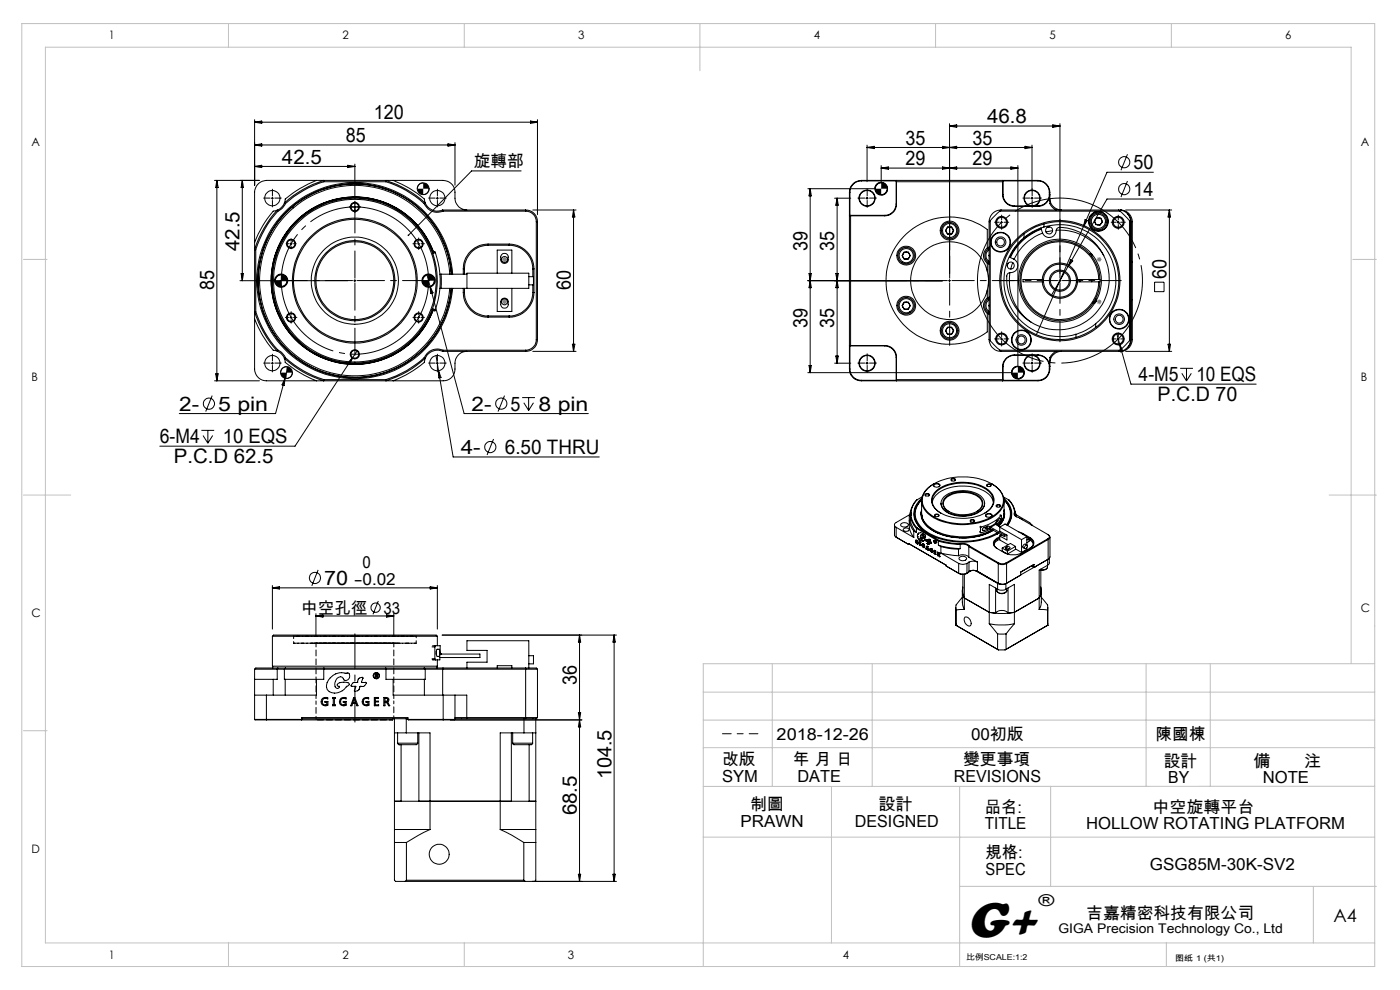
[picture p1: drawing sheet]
<svg xmlns="http://www.w3.org/2000/svg" width="297mm" height="210mm" viewBox="0 0 297 210" stroke-linecap="round" stroke-linejoin="round" font-family="sans-serif">
<g fill="none" stroke="#000" stroke-width=".21">
<path d="M46 38.3l.3 1.5h-.5zM46 38.3v42.5M51.4 38.3v21.2M51.4 38.3l.2 1.5h-.4zM54 25.4v13.9M54 35.3h21.3M54 35.3l1.5-.2v.5zM54 25.9l1.5-.2v.5zM54 30.8l1.5-.3v.5zM54 25.9h60M54 30.8h42.5M55 38.3h-9.5"/>
<path d="M67.1 38.3a21.2 21.2 0 0 0-6.6 4l-.2 .8M68.7 38.6v-.3a22.2 22.2 0 0 0-8.4 4.8M68.7 38.6a21.5 21.5 0 0 0-8.2 4.6M68.7 38.6h13.1M73.8 35.1l1.5 .2-1.5 .3zM75.3 34.8v7.3M81.8 38.6l.1-.3a22.4 22.4 0 0 1 8.3 4.8M81.8 38.6a21.1 21.1 0 0 1 8.2 4.6M83.4 38.3a20.2 20.2 0 0 1 6.6 4l.2 .8M89.8 38.8a1.26 1.26 0 0 0-1.3 1.2M95 30.5l1.5 .3-1.5 .2zM96.5 30.3v9"/>
<path d="M110.6 36.3h-10.6l-13.4 13.6M112.5 25.7l1.5 .2-1.5 .3zM114 25.4v20.1M182.7 38.4a2.39 2.39 0 0 0-2.4 2.4M182.7 38.3a2.51 2.51 0 0 0-2.5 2.5M182.7 38.3h37.5M182.7 38.3v.1M182.7 38.4h7.4M183.9 30.8v7.8M183.9 31.3h35M183.9 31.3l1.6-.3v.5zM186.9 35.1v3.5"/>
<path d="M186.9 35.7l1.6-.3v.5zM186.9 38.7a1.33 1.33 0 0 0-1.3 1.3M190.1 38.4v4.9M190.1 38.4l.1-.1v5M190.2 38.6h22.5M200 31l1.4 .3-1.4 .2zM200 35.4l1.4 .3-1.4 .2zM201.4 35.7l1.6-.3v.5zM201.4 26.2v31.8M201.4 26.7l1.6-.2v.5zM201.4 31.3l1.6-.3v.5zM201.4 26.7h23.5"/>
<path d="M212.8 38.4h7.4M212.8 38.4v2.9M212.8 38.4l-.1-.1v3M214.5 35.4l1.4 .3-1.4 .2zM215.9 35.1v42.4M215.9 35.7h-29M217.5 31l1.4 .3-1.4 .2zM218.9 30.8v9.7M220.2 38.4a2.39 2.39 0 0 1 2.4 2.4M220.2 38.3a2.57 2.57 0 0 1 2.5 2.5M220.2 38.3v.1M223.3 26.5l1.6 .2-1.6 .3z"/>
<path d="M224.9 26.2v31.8M239.2 38.4l-1.4 3.4M239.2 32.7l-1.4 3.4M244.7 36.5h-9.9l-5 11.6M50.9 59.5h22.9M51.2 58h.4l-.2 1.5zM54.3 53v13.1M57.5 42h.5M57.8 41.8v.5M58.8 44.6a22.2 22.2 0 0 0-4.8 8.3l.3 .1M58.8 44.6l-.7 .2a20.2 20.2 0 0 0-4.1 6.6M58.8 44.6l.1 .2"/>
<path d="M58.9 44.8a22.3 22.3 0 0 0-4.6 8.2M59.7 58.3a1.33 1.33 0 0 0-1.3 1.2M60.3 43.1a2.67 2.67 0 0 1-1.5 1.5M60.3 43.1l.2 .1M60.5 43.2a2.92 2.92 0 0 1-1.6 1.6M60.9 59.5a1.21 1.21 0 0 1-1.2 1.3M61.5 51.7h.5M61.7 51.5v.5M75 59.5h.5M75 43.9h.5M75.3 43.7v.5M75.3 59.3v.5"/>
<path d="M88.5 51.7h.5M88.8 51.5v.5M90 43.2a3 3 0 0 0 4 1.6M90.2 43.1a2.81 2.81 0 0 0 3.7 1.4M90.2 43.1l-.2 .1M90.6 58.3l.6 2.4M90.9 58.3a1.33 1.33 0 0 0-1.3 1.2M91 40v.2a1.22 1.22 0 0 1-1.2 1.1M91.9 53.5a17.6 17.6 0 0 0-27.1-8.1 17.6 17.6 0 0 0-.2 28.2 17.6 17.6 0 0 0 27.2-7.9M92 53.5a17.8 17.8 0 0 0-27.3-8.3 17.8 17.8 0 0 0-.1 28.5 17.8 17.8 0 0 0 27.3-7.9 17.7 17.7 0 0 1-27.3 7.9 17.7 17.7 0 0 1 .1-28.4 17.7 17.7 0 0 1 27.3 8.2M92.1 59.5a1.21 1.21 0 0 1-1.2 1.3M92.4 53.6l-.1-.2-.6 .2"/>
<path d="M92.4 53.6a18.4 18.4 0 0 1 0 12.1M92.4 53.6l-.6 .2M92.5 42h.5M92.8 41.8v.5M93.3 58.2h.3M93.6 58.2v3M93.6 58.2h5.5M93.9 44.5h17.6M93.9 44.5l.1 .3M94 44.8h17.5M95.4 58.2a20.2 20.2 0 0 0-30.5-16.1 20.2 20.2 0 0 0-.4 34.5 20.2 20.2 0 0 0 30.9-15.4M95.6 56.8h.1"/>
<path d="M95.7 57.4v.1M95.7 58.2a20.5 20.5 0 0 0-30.7-16.4 20.5 20.5 0 0 0-1 34.8 20.5 20.5 0 0 0 31.6-14.6l.1-.8a20.5 20.5 0 0 1-28.9 17 20.5 20.5 0 0 1-6.4-32.9 20.5 20.5 0 0 1 33.2 4.9 20.5 20.5 0 0 1 2.2 8M96 58.2a20.8 20.8 0 0 0-31.3-16.5 20.8 20.8 0 0 0-.7 35.4 20.8 20.8 0 0 0 32-15.3v-.6M98.3 57v1.2M98.3 57h.2M98.5 57v1.2M99 44.5a2.51 2.51 0 0 1-2.5-2.5 3.1 3.1 0 0 0-1.2-3.4l-1.3-.3h-37.5a2.57 2.57 0 0 0-2.5 2.5v37.5a2.51 2.51 0 0 0 2.5 2.5h37.5a2.45 2.45 0 0 0 2.5-2.5 3.1 3.1 0 0 1 1.3-3.4l1.2-.4M103.5 51.8a5.2 5.2 0 0 0-5.2 5.2M103.5 52a5 5 0 0 0-5 5M103.5 51.8h4.5M103.5 51.8v.2M103.5 52h4.5"/>
<path d="M105.5 58v-5h3.1v5M106.5 53.9a.78 .78 0 0 1 .9-.1 .78 .78 0 0 1 .4 .7 .99 .99 0 0 1-.4 1.3l-.3 .1a1.1 1.1 0 0 1-.9-.8 1.1 1.1 0 0 1 .3-1.2zM108 51.8a5.3 5.3 0 0 1 5.3 5.2M108 52a5.1 5.1 0 0 1 5 5M108 51.8v.2M111.5 44.8a2.27 2.27 0 0 1 2.3 2.2M111.5 44.5a2.45 2.45 0 0 1 2.5 2.5M111.5 44.5v.3M112.2 58.7h1v1.7h-1M113 44.5h9.2M113 57h.3M113 57v1.7"/>
<path d="M113.3 57v5M113.8 47v25M113.8 47h.2M114 47v25M121.7 44.5v30M121.7 44.5l.3 1.5h-.6zM171.4 59.5h28.6M171.4 40h14.1M171.6 58h.5l-.2 1.5zM171.9 40v39M171.9 59.5l.2 1.5h-.5zM171.9 40l.2 1.5h-.5z"/>
<path d="M177.1 42h3.4M177.3 58h.5l-.2 1.5zM177.6 59.5l.2 1.5h-.5zM177.6 42v35M177.6 42l.2 1.5h-.5zM180.2 40.8h.1M180.2 40.8v37.5M180.3 40.8v4.9M180.3 45.7h7.4M180.3 45.7l-.1 .1h7.5M180.4 45.8v27.5M183.7 42h.5"/>
<path d="M183.9 41.8v.5M187.7 45.7v.1M188.3 40a1.39 1.39 0 0 1-1.4 1.4M190.1 43.3a2.39 2.39 0 0 1-2.4 2.4M190.1 43.3h.1M190.2 43.3a2.45 2.45 0 0 1-2.5 2.5M191.8 53.5h.9l.4 .7-.4 .8h-.9l-.4-.8zM201 48.1h.9l.4 .8-.4 .8h-.9l-.4-.8zM201.2 59.5h.5M201.4 59.3v.5M209.4 52.6a1.99 1.99 0 0 0 0 3.2M209.4 57.5a8.3 8.3 0 0 0-12.7-4.7 8.3 8.3 0 0 0 0 13.5 8.3 8.3 0 0 0 12.7-4.7"/>
<path d="M209.4 52.6v-3.9a13.5 13.5 0 0 0-18 1.8 13.5 13.5 0 0 0 0 18.1 13.5 13.5 0 0 0 18 1.8v-3.9M209.4 55.8l.4 .2M209.4 57.5a8.3 8.3 0 0 1 0 4.1M209.4 55.8v1.7M209.8 52.7a1.76 1.76 0 0 0 0 3.1M209.8 52.4l-.4 .2M209.8 52.9a1.54 1.54 0 0 0 0 2.6M209.8 54.1v.2M210.1 46.8v25.5M210.1 46.8l-.3 .3v24.9l.3 .3M212.1 44.8l-2 2M212.1 44.8h25.5"/>
<path d="M212.2 47.2h.5M212.3 44.5a2.5 2.5 0 0 0-2.5 2.5M212.4 44.5h24.9M212.4 44.5l-.3 .3M212.5 46.9v.5M212.7 41.3a2.51 2.51 0 0 0 2.5 2.5M212.7 41.3h.1M212.8 41.3a2.44 2.44 0 0 0 2.4 2.4M213.9 55.9l-.2 .5M214.2 57.8a10.7 10.7 0 0 0 4.6 10.6M214.8 55.7l-.4 1.4M215.2 43.7h3.2"/>
<path d="M215.2 43.8h5M215.2 43.7v.1M217.2 50.4a11.9 11.9 0 0 0-2.8 14.7 11.9 11.9 0 0 0 13.8 5.8M217.2 49.6v.8M218.4 43.7h1.1M218.4 43.7a1.73 1.73 0 0 1-.9-2.7 1.73 1.73 0 0 1 2.9 0 1.73 1.73 0 0 1-.9 2.7M218.7 42h.5M218.9 41.8v.5M219.5 43.7h.7M220.2 43.7v.1M220.8 48.4a2.04 2.04 0 0 0 1.5 2 1.63 1.63 0 0 0 1.8-1.8l.3-.3a10.7 10.7 0 0 1 10.8 12.3 10.8 10.8 0 0 1-11.9 9.3 10.8 10.8 0 0 1-9.7-11.6l.4-.4a1.82 1.82 0 0 0 1.9-1.7l-.1-.6a2.49 2.49 0 0 0-1.7-1.1M220.8 48.5a11.5 11.5 0 0 0-6.6 6.1"/>
<path d="M220.9 48.6a11.5 11.5 0 0 0-6.6 6M221.1 59.8a3.7 3.7 0 0 0 3.8 3.5 3.7 3.7 0 0 0 3.7-3.5M221.1 59.3a3.7 3.7 0 0 1 3.8-3.5 3.7 3.7 0 0 1 3.7 3.5M221.2 49.5a10.7 10.7 0 0 0-6.1 5.5M221.4 59.3a3.5 3.5 0 0 1 3.5-3.3 3.5 3.5 0 0 1 3.5 3.3M221.4 59.8a3.5 3.5 0 0 0 3.5 3.2 3.5 3.5 0 0 0 3.5-3.2M221.4 59.3h-4.4v.5h4.4M221.4 59.3v.5M221.5 48.1l-2.6 1.1-1.7 1.2M221.5 48.1a11.9 11.9 0 0 1 13.8 5.8 11.9 11.9 0 0 1-2.9 14.7M221.5 47.5v.6M222.6 41.3a2.44 2.44 0 0 1-2.4 2.4"/>
<path d="M222.6 41.3a2.33 2.33 0 0 1-2.4 2.5M222.6 40.8h.1M222.6 40.8v.5M222.7 48.1l-.6 .2M222.7 42a2.5 2.5 0 0 0 2.5 2.5M222.7 40.8v2.4l.4 .6 .9 .7M223.3 48.9l-1.4 .3M224.1 48.9a10.6 10.6 0 0 1 10.1 5.3M224.6 59.5h.5M224.9 59.3v.5M226.6 56.5l-3.5 6.1M227.1 55.1l.5 .2-1 1.2z"/>
<path d="M228.4 59.3v.5M228.4 59.8h4.9M228.4 59.3h4.9M229.1 59.3v.5M229.8 48.1l-9.9 22.9M230.2 46.6l.4 .2-.8 1.3zM231.1 53.8l.5 .1M231.2 53.9h.4M231.6 53.9a8.8 8.8 0 0 0-13.1-.5 8.8 8.8 0 0 0 .9 13 8.8 8.8 0 0 0 12.9-2.1M231.6 53.9a8.7 8.7 0 0 1 .9 10M231.6 53.9v.5M231.6 59.3v.5"/>
<path d="M232.7 46.2l.8 .1 .4 .8-.5 .7-.9-.1-.3-.9zM233.1 59.3a8.2 8.2 0 0 0-11.8-7.2 8.2 8.2 0 0 0-1.8 13.6 8.2 8.2 0 0 0 13.2-3.8l.4-2.1M233.3 59.3a8.5 8.5 0 0 0-12.2-7.3 8.5 8.5 0 0 0-1.7 14.1 8.5 8.5 0 0 0 13.6-4.2l.3-2.1M233.3 59.3v.5M237 47.2h.5M237.2 46.9v.5M237.3 44.5l.3 .3M237.3 44.5a2.5 2.5 0 0 1 2.6 2.5M237.6 44.8l2 2M237.7 44.5a2.5 2.5 0 0 1 2.5 2.5M237.7 44.5h.1M238.8 44.5h9.8"/>
<path d="M239.2 45.4l.6 .9 .2 .7M239.6 46.8v25.5M239.6 46.8l.3 .3v24.9l-.3 .3M239.9 55.3h.1M240 47h.2M240 47v8.3M240 55.5v8M240 55.3l.2 .2h-.3M240.2 47v25M244.7 42.2h-9.9l-8.2 14.3M244.9 59.9h2v2h-2zM248.1 44.5l.2 1.5h-.5z"/>
<path d="M248.1 44.5v30M45.8 79.3h.5l-.3 1.5zM54 67.7a20.2 20.2 0 0 0 4.1 6.6l.7 .2M54.3 66.1a21.8 21.8 0 0 0 4.6 8.2M54.3 66.1h-.3a22.4 22.4 0 0 0 4.8 8.4M57.5 77h.5M57.8 76.8v.5M58.8 74.5a2.88 2.88 0 0 1 1.5 1.5M58.9 74.3a3.1 3.1 0 0 1 1.6 1.6M58.9 74.3l-.1 .2M60.3 76a21.5 21.5 0 0 0 8.4 4.8v-.3M60.3 76l.2 .8a19.8 19.8 0 0 0 6.6 4"/>
<path d="M60.5 75.9a21.5 21.5 0 0 0 8.2 4.6M60.5 75.9l-.2 .1M60.8 77.8a1.33 1.33 0 0 0-1.3 1.2M61.1 77.8l-.6 2.4M61.5 67.3h.5M61.7 67.1v.5M62 79v.2a1.22 1.22 0 0 1-1.2 1.1M74.8 75.8l-12.2 18.8h-28.7M74.8 75.8l-.6 1.4-.4-.2zM75.7 74.5l-.9 1.3M88.5 67.3h.5M88.8 67.1v.5"/>
<path d="M90 75.9a21.1 21.1 0 0 1-8.2 4.6M90 75.9l.2 .1M90.2 76a21.7 21.7 0 0 1-8.3 4.8l-.1-.3M90.2 76l-.2 .8a19.8 19.8 0 0 1-6.6 4M91.2 60.7l7.3 27h26.3M91.2 60.7l.7 1.4-.5 .2zM91.7 65.7l.6 .3 .1-.3M91.8 65.4l.6 .3M92.5 75.4l.5 3.2M92.5 77h.5M92.8 76.8v.5M93 78.6l3.1 18.3h31"/>
<path d="M93 78.6l.6 1.5h-.5zM93.3 61.2h.3M93.6 61.2h18.6v-3.2h-13.1v3.2M93.9 74.5a2.81 2.81 0 0 0-3.7 1.5M93.9 74.5h17.6M94 74.3a3 3 0 0 0-4 1.6M94 74.3h17.5M94 74.3l-.1 .2M95.6 62.3h.1M95.7 61.6h.1M98.3 62a5.2 5.2 0 0 0 5.2 5.3M98.3 61.2v.8"/>
<path d="M98.3 62h.2M98.5 62a4.9 4.9 0 0 0 5 5M98.5 61.2v.8M103.5 67.3h4.5M103.5 67v.3M103.5 67h4.5M105.5 61.2v4.9h3.1v-4.9M106.5 63.4a.8 .8 0 0 1 .8-.1 .8 .8 0 0 1 .5 .7 1.06 1.06 0 0 1-.4 1.3l-.3 .1a1.1 1.1 0 0 1-.9-.8 1.1 1.1 0 0 1 .3-1.2zM108 67v.3M111.5 74.3v.2M113 74.5h9.2M113 62a5 5 0 0 1-5 5"/>
<path d="M113 60.4v1.6M113 62h.3M113.3 62a5.2 5.2 0 0 1-5.3 5.3M113.8 72a2.27 2.27 0 0 1-2.3 2.3M113.8 72h.2M114 72a2.45 2.45 0 0 1-2.5 2.5M121.4 73h.6l-.3 1.5zM171.4 79h43.1M171.6 77.5h.5l-.2 1.5zM177.1 77h3.4M177.3 75.5h.5l-.2 1.5zM180.2 78.3a2.51 2.51 0 0 0 2.5 2.5"/>
<path d="M180.2 78.3h.1M180.3 78.3a2.39 2.39 0 0 0 2.4 2.4M180.3 73.4v4.9M180.3 73.4h7.4M183.7 77h.5M183.9 76.8v.5M187.7 73.4a2.45 2.45 0 0 1 2.4 2.4M187.7 73.3a2.44 2.44 0 0 1 2.5 2.5M187.7 73.3v.1M187.7 73.3h-7.5l.1 .1M190.1 75.8v4.9M190.1 75.8h.1"/>
<path d="M190.2 75.8v5l-.1-.1M191.8 64.1h.9l.4 .7-.4 .8h-.9l-.4-.8zM201 69.4h.9l.4 .8-.4 .7h-.9l-.4-.7zM209.4 63.2a1.99 1.99 0 0 0 0 3.3M209.4 66.5l.4 .2M209.4 61.6v1.6M209.8 72a2.51 2.51 0 0 0 2.5 2.5M209.8 63.3a1.77 1.77 0 0 0 0 3.1M209.8 63l-.4 .2M209.8 63.6a1.54 1.54 0 0 0 0 2.5M209.8 64.7v.3M210.1 72.3l2 2"/>
<path d="M212.1 74.3h25.5M212.1 74.3l.3 .2M212.2 71.9h.5M212.4 74.5h24.9M212.5 71.6v.6M212.7 77.8v3l.1-.1M212.7 77.8h.1M212.8 77.8v2.9M215.2 75.3a2.57 2.57 0 0 0-2.5 2.5M215.2 75.4a2.39 2.39 0 0 0-2.4 2.4M215.2 75.3v.1M215.2 75.4h3.2"/>
<path d="M215.2 75.3h5M215.9 77.7a1.39 1.39 0 0 0-1.3 1.3M217.3 79a1.39 1.39 0 0 1-1.4 1.4M218.4 75.4h1.1M218.4 75.4a1.73 1.73 0 0 0-.9 2.6 1.73 1.73 0 0 0 2.9 0 1.73 1.73 0 0 0-.9-2.6M218.7 77h.5M218.9 76.8v.5M219.5 75.4h.7M220.2 75.4a2.39 2.39 0 0 1 2.4 2.4M220.2 75.3a2.37 2.37 0 0 1 2.4 2.5M220.2 75.3v.1M222.6 78.3a2.39 2.39 0 0 1-2.4 2.4"/>
<path d="M222.6 78.3h.1M222.6 77.8v.5M222.7 78.3a2.51 2.51 0 0 1-2.5 2.5M224 74.5l-.6 .5-.7 .9v2.4M225.2 74.5a2.51 2.51 0 0 0-2.5 2.5M228.2 70.9v.7M232.1 64h.4M232.4 68.6l-2 1.5-2.2 .8M232.4 68.6v.9M232.5 64l-.2 .3h-.4M232.5 63.3v.7M236.9 70.7l.7 2.4"/>
<path d="M237 71.9h.5M237.2 71.6v.6M237.6 73.1l2.3 8.4h26.6M237.6 73.1l.6 1.4-.5 .1zM237.6 74.3l-.3 .2M237.7 74.5h.1M238.8 74.5h9.8M239.6 72.3l-2 2M239.9 72a2.51 2.51 0 0 1-2.6 2.5M239.9 63.8h.1M239.9 63.5h.3l-.2 .3M240 72l-.2 .8-.6 .9"/>
<path d="M240 72h.2M240 63.8v8.2M240.2 72a2.51 2.51 0 0 1-2.5 2.5M247.8 73h.5l-.2 1.5zM250.4 78.1h2.7M250.7 79.2l1 1.6M251.7 78.1v2.7M252.7 79.2l-1 1.6M42.7 91.3h2.7M43.1 92.4l1 1.6M44.1 91.3v2.7M45 83.9l-1.4 3.4"/>
<path d="M45.1 92.4l-1 1.6M45.5 80.8h9.5M60.5 80.2l-2 7.5h-20.5M60.5 80.2l-.2 1.6-.5-.2zM68.7 80.5h13.1M104.7 93.1l-1.4 3.4M107 83.9l-1.3 3.4M110.8 84.3h2.7M111.1 85.4l1 1.7M112.1 84.3v2.8M113.2 85.4l-1.1 1.7M182.7 80.8h37.5"/>
<path d="M182.7 80.7v.1M182.7 80.7h7.4M190.2 80.5h22.5M212.8 80.7h7.4M220.2 80.7v.1M189.8 111.3v2.3l.3 .3M190.1 111.9v2M190.1 113.9l2.7 1.6M190.1 111.9l3.8 2.1M191.1 111.2a.98 .98 0 0 1 1.6 .2 .93 .93 0 0 1-1.6-.1zM191.7 112.2a.66 .66 0 0 1 1.1 .2 .69 .69 0 0 1-1.2-.1zM192.8 115.5h.1"/>
<path d="M192.8 115.3h.1M192.8 115.3l7.9 4.6v.2M192.8 115.3v.2M192.9 109.5v2.4l.3 1.1 .7 1M192.9 109.5l.2 .1M192.9 115.4l-.1 .1M193 109.2l-2.9 1.6a.55 .55 0 0 0-.3 .5 .55 .55 0 0 0 .3 .6M193.1 109.4a4.7 4.7 0 0 0 1.3 2.7M193.1 110.3a4.7 4.7 0 0 0 1.3 2.7M193.1 110.3l-.1 .1a2.94 2.94 0 0 0 .9 2.2M193.1 108.8v.6M193.1 108.8v1.5"/>
<path d="M193.2 108.5l-.3 1M193.3 109.3a4.5 4.5 0 0 0 1.2 2.6M193.3 108.6l.1 .4-.1 .3M193.3 109.3l-.2 .1M193.3 108.6l-.2 .2M193.9 112.6v1.4M193.9 112.6l.5 .4M194 109.1v.4M194.2 114.8l.3 .5M194.2 114.8h.1M194.3 114.6l-.1 .2M194.3 114.6v.4l.3 .3"/>
<path d="M194.4 114.6l.1 .1M194.4 112.1v.9M194.4 112.1l4.7 2.7M194.5 115h.2v.4l-.2-.1M194.5 115h.1M194.5 115l.1 .1M194.5 106a4.5 4.5 0 0 0-1.2 2.6M194.5 114.7l.2 .1-.3-.3-.2 .3M194.5 114.7h.1M194.5 115.3h.1M194.5 106a4.4 4.4 0 0 0-1.4 2.8M194.5 111.9l4.6 2.7"/>
<path d="M194.5 111.9l-.1 .2M194.6 113.8l.2 .5M194.6 113.8h.1M194.6 115.1h.1M194.6 115.3h.1M194.6 115.1v.2M194.7 113.4a.92 .92 0 0 1 1.4 0h.1a.34 .34 0 0 1-.1 .6h-.1M194.7 113.4l-.1 .4M194.7 113.4h.1M194.8 114.3l.4 .3M194.8 114.3h.1M195.1 115h.1"/>
<path d="M195.1 115.6h.1M195.1 115l.1 .1M195.1 115v.6M195.2 114.6l.6 .2M195.2 114.6h.1M195.2 115.1h.1M195.2 115.1l.1 .6-.2-.1M195.4 109.2l.1-.8a3.9 3.9 0 0 0 2.3 4.1 12.5 12.5 0 0 0 5.7 1.5M195.4 113.4a.52 .52 0 0 0 .1 1l.1-.1M195.4 114h.4a.46 .46 0 0 1 .5 .6h-.2M195.4 114l.1 .2M195.4 113.4h.3"/>
<path d="M195.4 114h.1M195.5 113.9l-.1 .1M195.5 106.1a3.9 3.9 0 0 0 .5 6.3 15.3 15.3 0 0 0 15.6 .6M195.5 106a4 4 0 0 0 .3 6.5l1.2 .8M195.5 108.1a3.8 3.8 0 0 0 2.2 4.4 13.7 13.7 0 0 0 13 0M195.5 108.9a4.3 4.3 0 0 0 2.8 3.8 12.2 12.2 0 0 0 5.2 1.3M195.5 106a4 4 0 0 0 .6 6.7l.8 .5M195.5 114.2l.1 .1M195.5 114.2h.1M195.5 106.2v2.6a4.3 4.3 0 0 0 2.8 3.7 13.8 13.8 0 0 0 12.2-.1M195.5 105.7a4.1 4.1 0 0 0 .5 6.9 15.7 15.7 0 0 0 13.3 1.6l2.5-1.1M195.5 109.3v.2"/>
<path d="M195.5 109.2v.2M195.6 115.6l.3 .5M195.6 114.3h.1M195.6 115.6h.1M195.6 114.3h-.1M195.6 105.4l-1.1 .6M195.7 113.4l.2 .3M195.7 113.4h.1M195.7 115.4l-.1 .2M195.7 115.5v.2l.3 .4M195.8 115.5h.1M195.8 114.8h.1"/>
<path d="M195.9 113.7v.2M195.9 115.8h.2v.4l-.2-.1M195.9 113.7h.1M195.9 115.8h.1M195.9 115.8l.1 .1M195.9 115.5l.2 .1-.3-.3-.2 .3M195.9 115.5h.1M195.9 116.1h.1M195.9 113.9l.1 .1M195.9 113.9h.1M196 114.7l-.2 .1M196 115.9h.1"/>
<path d="M196 116.1h.1M196 115.9v.2M196 114h.2M196 114h.1M196.1 114.5v.1M196.1 114.6l-.3 .2M196.1 114.6h.2M196.1 114.6h.1M196.3 104.8a.46 .46 0 0 1 .5-.2 .46 .46 0 0 1 .3 .5 .46 .46 0 0 1-.5 .2 .46 .46 0 0 1-.3-.5zM196.4 105.2l-.1-.1a.4 .4 0 0 1 .4-.3 .4 .4 0 0 1 .4 .3l-.1 .1M196.4 116.4h.1M196.4 116.4l.3-.5 .3 .8h-.1"/>
<path d="M196.5 114.7v.1M196.5 114.7h.1M196.5 114.8h.1M196.5 114.8l.2 .1M196.6 114.5l.3 .1M196.6 114.5l-.1 .2M196.6 114.5h.1M196.6 116.3h.1M196.6 116.3l-.2 .1M196.6 116.3l.2 .1M196.7 115.2h.1M196.7 115.2v.1"/>
<path d="M196.7 115.9h.1M196.7 115.9l-.1 .3 .2 .1M196.7 116h.1M196.7 116l.1 .3M196.7 115.9v.1M196.7 115.3l.3 .1M196.7 114.9h.1M196.7 115.3h.1M196.8 115l-.1 .2M196.8 114.9v.1M196.8 114.9h.1M196.8 115h.1"/>
<path d="M196.8 116.3h.1M196.8 116.4h.1M196.8 116.4l.1 .3M196.9 114.6h.1M196.9 116.7h.1M197 114.6h.1M197 115.4h.1M197 103.5a12.8 12.8 0 0 1 14.6 0 3.4 3.4 0 0 1-.4 5.6 12.8 12.8 0 0 1-13.9 0 3.4 3.4 0 0 1-.3-5.6zM197 114.6h-.1M197 114.4l.3 .1M197 114.4h.1M197 114.4v.2"/>
<path d="M197.1 115.3l-.1 .1M197.1 115.3h.1M197.1 115.2v.1M197.1 115.2h.1M197.1 115.1v.1M197.1 115.1h.1M197.1 115.1l.1 .1M197.2 115.2h.1M197.2 115.2l.1 .1M197.3 116.5l.3 .6M197.3 116.5h.1M197.3 114.6l-.1 .3 .4 .2-.3 .2"/>
<path d="M197.3 115.3h.1M197.3 116.4v.1M197.3 114.5v.1M197.6 116.4h-.1a.35 .35 0 0 0-.1 .4 .35 .35 0 0 0 .3 .2M197.6 116.4l.2 .2-.3-.3-.2 .2M197.6 116.8h.2v.3h-.2M197.6 116.4h.1M197.6 116.8h.1M197.6 117.1h.1M197.6 116.8l.1 .1M197.7 116.9h.1M197.7 117h.1"/>
<path d="M197.7 116.9v.1M197.8 106.5a4.8 4.8 0 0 1 4.1-3.1 9.4 9.4 0 0 1 8.1 1.7l.7 1.4M198.1 114.8l.3 .4M198.1 114.8h.1M198.1 102.7a.77 .77 0 0 1 1.3 .3 .76 .76 0 0 1-.7 .3 .76 .76 0 0 1-.7-.5zM198.2 114.8l.2 .4M198.2 102.6a3.9 3.9 0 0 0-2.4 5 7.3 7.3 0 0 0 5.5 3.4 12.6 12.6 0 0 0 10.3-2 3.4 3.4 0 0 0-.1-5.6l-1.1-.8M198.2 114.7l-.1 .1M198.2 114.7v.1M198.2 117.4h.1M198.2 114.6l.2 .1M198.3 115h.1"/>
<path d="M198.3 103.2a.37 .37 0 0 1-.1-.4 .37 .37 0 0 1 .5-.2 .4 .4 0 0 1 .5 .1 .4 .4 0 0 1 0 .5M198.3 114.7v.1M198.3 114.7v.3M198.3 114.8l.1 .1M198.3 114.8h.1M198.3 114.9h.1M198.3 116.8h.1M198.3 117.1h.1M198.3 109.2a.49 .49 0 0 1 .5-.2 .49 .49 0 0 1 .4 .5 .49 .49 0 0 1-.6 .1 .49 .49 0 0 1-.3-.4zM198.3 117.1v.3l.2 .2-.3-.2M198.3 114.9v.1M198.3 116.8l.2 .5-.2-.2"/>
<path d="M198.3 116.8l.2 .2-.3-.3v.7M198.3 114.8l.1 .2M198.3 114.9l.1 .1M198.4 114.6l.2 .4v.1l-.2 .1M198.4 114.6h-.2l-.1 .2M198.4 114.7l.2 .3M198.4 114.7h.1M198.4 115.2h.1M198.4 115v.1M198.4 114.9h.1M198.4 115h.1M198.4 115.1h.1"/>
<path d="M198.4 104.3a9.4 9.4 0 0 1 11.6-.1 2.7 2.7 0 0 1-.9 4.5 10 10 0 0 1-10.2-.4 2.53 2.53 0 0 1-.5-4zM198.4 109.5a.34 .34 0 0 1 .3-.4 .34 .34 0 0 1 .4 .4h-.1M198.4 114.9v.1M198.6 115l-.1 .2h-.1M198.6 115h.1M198.9 117.9h.1M199 117.3v.2h.2M199 117.3h.1M199 117.6h.1M199 117.6l-.1 .3M199.1 117.6l.1 .2M199.1 114.8l4 .7a2.98 2.98 0 0 1 2.3 .3l.1 .1"/>
<path d="M199.1 115.6a16.7 16.7 0 0 0 4.6 .8M199.1 117.6h.1M199.1 114.8v.8M199.1 115.6l.5 .3M199.1 117.3l.1 .2M199.1 117.3h.1M199.1 114.6l2.8 .6 1.8 .1M199.1 117.6l.2 .5M199.1 117.6l.2-.1-.4-.4v.8M199.1 114.6v.2M199.2 117.8h.1M199.2 117.8l.1 .3"/>
<path d="M199.2 117.5v.1M199.2 117.5h.1M199.3 118.1h.1M199.6 117.3l3.7 .6M199.6 115.9l2.3 .5 1.4 .1M199.6 108.9a2.75 2.75 0 0 1-1.5-3.9 7.4 7.4 0 0 1 6.5-2.5 6.9 6.9 0 0 1 5.8 2.6 2.74 2.74 0 0 1-1.5 3.8M199.6 115.9v1.4M199.6 117.3l3.8 2.2M199.6 106.7a2.56 2.56 0 0 0 2.1 2.4 6.8 6.8 0 0 0 6.6-1l.5-.8 .1-.6M200.3 105.3a6.7 6.7 0 0 1 7.9 .1 1.94 1.94 0 0 1-.8 3.3 6.7 6.7 0 0 1-7.3-.7 1.8 1.8 0 0 1 .2-2.7zM200.7 105.4a6.1 6.1 0 0 1 7.2 .1 1.84 1.84 0 0 1-.9 3.1 6.2 6.2 0 0 1-6.6-.8 1.65 1.65 0 0 1 .3-2.4zM201.3 108.5a1.79 1.79 0 0 1-1.2-1.8 1.79 1.79 0 0 1 1.4-1.6 6 6 0 0 1 6.5 .7 1.71 1.71 0 0 1-.8 2.7"/>
<path d="M201.8 101.6a.49 .49 0 0 1 .5-.1 .49 .49 0 0 1 .4 .4 .49 .49 0 0 1-.6 .2 .49 .49 0 0 1-.3-.5zM201.9 102v-.1a.35 .35 0 0 1 .3-.3 .35 .35 0 0 1 .4 .4M203.3 117.9a1.9 1.9 0 0 1 2.2 .3M203.3 116.5v1.4M203.4 119.5a1.94 1.94 0 0 0 1.7 0M203.4 119.5v2.1M203.6 118.2a.87 .87 0 0 1 1.4 .4 .92 .92 0 0 1-1.6-.2zM203.7 115.3a2.08 2.08 0 0 1 1.9 .5M203.7 116.4l-.4 .1M203.7 115.3v1.1M205.1 119.5v2.1M205.5 115.9l6.3 3.6"/>
<path d="M205.5 118.2l1.9 1M205.5 115.9v2.3M205.6 119.2a2.02 2.02 0 0 1 1.8 0M205.6 119.2l-.5 .3M205.6 119.2v2M205.6 115.8l6.2 3.6M205.6 115.8l-.1 .1M205.8 110.3a.47 .47 0 0 1 .6-.1 .47 .47 0 0 1 .3 .4 .47 .47 0 0 1-.5 .2 .47 .47 0 0 1-.4-.5zM206 110.7a.34 .34 0 0 1 .3-.4 .34 .34 0 0 1 .3 .4M207.4 119.2v2M207.9 111.8l.1 .1M207.9 112.8l.1 .2"/>
<path d="M208 111.9v1.1M208 111.6l.1 .2M208.1 111.8l-.1 .1M208.5 112.4l.2 .1M209.2 109.1a.8 .8 0 0 1 1.3 .3 .78 .78 0 0 1-1.4-.2zM209.3 109.6a.37 .37 0 0 1-.1-.5 .37 .37 0 0 1 .5-.1 .4 .4 0 0 1 .6 .1 .4 .4 0 0 1 0 .5M209.3 102.8a.48 .48 0 0 1 .6-.2 .48 .48 0 0 1 .3 .5 .49 .49 0 0 1-.5 .1 .49 .49 0 0 1-.4-.4zM209.3 112.1l.3 .1M209.5 111.6a.3 .3 0 0 1-.2 .4 .3 .3 0 0 1-.3-.1l.3 .1 .1-.3M209.5 103.1h-.1a.35 .35 0 0 1 .4-.3 .35 .35 0 0 1 .3 .3M209.6 112.2a.33 .33 0 0 0 .3-.5 .33 .33 0 0 0-.6 0l-.2 .1a.46 .46 0 0 0-.6 .2 .46 .46 0 0 0 .1 .6l.1-.1M209.6 112.2l-.9 .3"/>
<path d="M210 111.7l.1 .1M210 111.7v.6l-1.4 .6-.6 .1M210 112.1l3.1 1.7M210.1 111.8l3 1.7M210.6 112.4a12.3 12.3 0 0 1-7.1 1.6M210.7 112.5a12.3 12.3 0 0 1-7.2 1.5M211.2 111.2l-1.1 .6M211.2 111.2l-.1-.1-1.1 .6M211.2 111.2l1 .6M211.3 111l.2 .1M211.3 107.2a.49 .49 0 0 1 .6-.2 .49 .49 0 0 1 .3 .4 .49 .49 0 0 1-.5 .2 .49 .49 0 0 1-.4-.4zM211.5 107.5l-.1-.1a.35 .35 0 0 1 .4-.3 .35 .35 0 0 1 .3 .4"/>
<path d="M211.5 114.2l.1 .1M211.5 110.5l-.2 .2M211.6 113.3l.2-.2zM211.6 114.6l-.4 .4-.3 .5M211.6 114.3a1.07 1.07 0 0 0-.7 1 1.07 1.07 0 0 0 .7 1.1M211.6 114.3v.3M211.6 110.4l-.1 .4h-.2M211.8 119.5a1.94 1.94 0 0 0 1.7 0M211.8 119.5v4.2M211.8 119.4a1.87 1.87 0 0 0 1.6 0M211.8 119.4v.1M211.8 110.5l.3 .1"/>
<path d="M212.1 110.6a.34 .34 0 0 0 0-.6 1.41 1.41 0 0 0-.8 1.1h.2M212.1 110.6l-.6 .5M212.1 111.8l4.6 2.7M212.1 111.8l1.1-.6 4.6 2.6M212.1 113.7v.8l1.8 1.1M212.1 111.8v.9l1.5 .8M212.1 113.8l-.6 .4M212.1 114.4l-.5 .2M212.1 114l-.5 .3M212.1 109.3h.3M212.2 109.2l.2 .1M212.4 109.3a8.8 8.8 0 0 1-4.3 2.5"/>
<path d="M212.4 109.3v1.3l-.9 .8M212.4 113.5l-.3 .2M212.6 116.3v.6l1.1 .6M212.6 116.3l1.1 .6M212.9 105.4l1.1 .6M213 105.7a4 4 0 0 1 .7 5.7 3.9 3.9 0 0 0-.7-5.4M213 109.2v.3M213 106.1a3.7 3.7 0 0 1 .5 5.2M213 106a3.9 3.9 0 0 1 .7 5.4M213 108.1a3.4 3.4 0 0 1-1.1 3.5M213 108.9a3.8 3.8 0 0 1-1.2 2.7 3.4 3.4 0 0 0 1.2-3.2l.1 .8M213 106.2v2.6a3.8 3.8 0 0 1-1.3 2.7"/>
<path d="M213.1 113.5v.3M213.3 113.4l-.2 .1M213.4 116.1v.3M213.4 119.4l.1 .1M213.5 119.5v4.2M213.6 116a.33 .33 0 0 1 .4-.1 .33 .33 0 0 1 .2 .4 .47 .47 0 0 1-.5 .2 .47 .47 0 0 1-.4-.3l.1-.1M213.6 113.5v1l-1.5-.8M213.6 116v.5M213.6 116l-.2 .1M213.6 113.5l-.5 .3M213.7 116.9v.6M214 106a4.2 4.2 0 0 1 1.2 2.6"/>
<path d="M214 106a4.4 4.4 0 0 1 1.4 2.8M214.5 109.1v.4M215.2 108.6a.84 .84 0 0 0 .9 1.2l6.2 3.6M215.2 108.6l.2 .2M215.3 108.5l.3 1M215.4 108.8l-.1 .4 .3 .4M215.4 108.8v.6M215.4 116.4l1.3 .8M215.4 115.9v.6l-1.7 1M215.4 115.9l-1.1-.6-1.7 1M215.4 115.9l-1.7 1M215.4 116.4v.1"/>
<path d="M215.5 109.2l2.9 1.6 .4 .5M215.6 109.5h-.1M215.6 109.5v.1M216.1 112.8l.9 .4M216.4 110l.5 .3M216.7 114.5v2.7M217 113.2l1.6 .9M217 113.2l-.1 .1M217.5 115.8l.2-.2a.4 .4 0 0 1 .2 .5 .4 .4 0 0 1-.5 .3l-.1-.3zM217.8 113.8l-1.1 .7M217.8 113.8v1.8M217.8 116.2v.3l-1.1 .7"/>
<path d="M217.8 114l.5 .3M217.8 113.9l.7 .4M217.9 115.6l-.4-.2a.53 .53 0 0 0-.4 .8l.3 .2M218.3 114.3l-.5 .2M218.3 114.3v.6l-.5 .2M218.3 114.5h.2M218.5 114.5l.6 .6 .1 .3M218.5 114.3a1.05 1.05 0 0 1 .7 1 1.05 1.05 0 0 1-.7 1M218.5 114.3v.2M218.6 114.1a1.15 1.15 0 0 1 .7 1.1 1.15 1.15 0 0 1-.7 1l-1.8 1.1a4.3 4.3 0 0 1-3.7 0l-1.6-1a1.15 1.15 0 0 1-.8-1 1.15 1.15 0 0 1 .8-1.1M218.6 114.1l-.1 .2M218.8 111.3h.1"/>
<path d="M219.4 119.7v.7M219.4 119.7l-2.9 1.6v.7M219.4 119.7l-.1 .1M222.2 119.9a.91 .91 0 0 1-1.3 1h-.1M222.3 118.7v1.2M222.3 119.9l-1.8 1v8.4M222.3 113.4a.49 .49 0 0 1 .3 .4 .49 .49 0 0 1-.3 .5M222.3 113.4a.55 .55 0 0 1 .4 .5 .55 .55 0 0 1-.3 .5M222.3 114.3l-8.9 5.1M222.3 114.3l.1 .1M222.4 114.4l-8.9 5.1M222.4 118.6l-3 1.8"/>
<path d="M222.4 114.4v4.2M222.6 118.4v1.1l-.3 .4M222.7 113.9v4.2l-.3 .5M57.8 124.2v9.2M57.8 124.7h35M57.8 124.7l1.5-.2v.4zM57.8 135v6.3h35v-1.3M57.8 135h35M57.8 135a2.11 2.11 0 0 1 1.7-.3h31.5a2.11 2.11 0 0 1 1.8 .3M67 130.2v4.8M67 130.7h16.5M67 130.7l1.5-.3v.5z"/>
<path d="M67.5 120.9l-1.4 3.4M80.3 127.5l-1.2 2.8M82 130.4l1.5 .3-1.5 .2zM83.5 130.2v4.8M91.3 124.5l1.5 .2-1.5 .2zM91.7 137.2h.6M91.7 139.7h.6M91.7 139.9l.7 .1M91.8 137h.6M92.3 139.7l.1 .3M92.3 137.2v2.5M92.4 137l-.1 .2"/>
<path d="M92.4 137h1v1.5M92.6 138.1v.7M92.7 137.7h.4a1.46 1.46 0 0 1 0 1.5 .45 .45 0 0 1-.5-.1 .45 .45 0 0 1-.1-.5zM92.8 124.2v9.2M92.8 135v2M93.3 138.5v1.5h-.9M93.3 138.5l.3 .2M93.3 138.5h.1M93.4 138.5l.2 .2M93.6 138.7h8.2v.8h-8.5M93.8 134.7h37M112.2 139.1h1v1.7h-1"/>
<path d="M122.9 134.7v52.3M122.9 134.7l.3 1.5h-.5zM130.3 134.7l.2 1.5h-.5zM130.3 134.7v52.3M200.7 120.1l2.7 1.5M202.8 128.9v3.7M202.8 132.6h.1M202.8 132.6l9 5.3M202.8 129.4v3.2M203.4 121.6a1.94 1.94 0 0 0 1.7 0M203.4 121.6h.1M203.4 121.6a2.12 2.12 0 0 0 1.7 0"/>
<path d="M204.2 125.3v2.8l.4 1.2M204.2 126.7l-1.4 1.6v1.1M204.3 124.5l-.1 1.2 .4 1.2M204.3 121.8v4.3l.3 .8M204.6 129.3l-1.8 .1M204.6 126.9l5.3 3M204.6 121.8v7.5M204.7 130.9a1.2 1.2 0 0 1 1.1 .6 1.2 1.2 0 0 1 0 1.3 1.27 1.27 0 0 1-1.1-1.9zM205.1 121.6h.1M205.3 121.5l-.2 .1M205.3 121.5h.1M205.6 121.2a2.02 2.02 0 0 1 1.8 0"/>
<path d="M205.6 121.3l-.3 .2M206 121.1l-.4 .1M206 121.1l.6-.1 .8 .2M206 121.1l-.7 .4M206.9 121.1l4.7 2.6M207.4 121.2l4.4 2.5M207.4 121.2h.1M207.4 121.2l4.4 2.6M209.9 129.9a14.5 14.5 0 0 0 5.3 0M209.9 132.3a14.5 14.5 0 0 0 5.3 0M209.9 132.3l1.7 2.2M209.9 129.9l1.3 .2"/>
<path d="M211.2 130.1a1.83 1.83 0 0 1 2.7 0M211.2 124.7v5.4M211.5 125.2a1.15 1.15 0 0 0 1 .7 1.15 1.15 0 0 0 1.1-.7M211.5 124.9a1.15 1.15 0 0 0 .8 1 1.15 1.15 0 0 0 1.3-.5v-.5M211.6 134.5h1.8M211.6 123.7l1 .3M211.6 125a1.94 1.94 0 0 0 1.8 0M211.6 125l-1.7-1v8.3M211.6 123.7v1.3M211.6 134.5v3.3l.2 .1M211.8 123.7a1.94 1.94 0 0 0 1.7 0M211.8 123.7v.1"/>
<path d="M211.8 137.9h1.4M211.8 123.8a1.87 1.87 0 0 0 1.6 0M213.4 125l1.8-1v8.3M213.4 123.8v1.2M213.4 134.5v3.3l-.2 .1M213.5 123.7l-.1 .1M213.9 124.7v5.4M215.2 132.3l-1.8 2.2M215.2 129.9l-1.3 .2M216.5 122l-3 1.7M216.5 122l-3.1 1.8M218.8 120l.6 .4"/>
<path d="M219.3 120.4l-2.8 1.5M219.4 120.4h.1M220.5 126.9l-5.3 3M220.8 124.5l.1 1.2-.4 1.2M220.8 120.7v5.4l-.3 .8M220.9 126.7l1.4 1.6v1.1l-1.8-.1M220.9 125.3v2.8l-.4 1.2M222.2 120.3a1.04 1.04 0 0 1-1.4 .6M222.3 132.6h.1M222.3 132.6l-9.1 5.3M222.3 132.2v.4M222.3 128.9v3.7"/>
<path d="M54 152.6h10M54 147.5h2.5M54 152.6l2.5 .1M54 141.9h4.8M54 144.1h4M54 141.9v10.7M56.5 152.7h7.4M56.5 147.5v5.2M57.9 141.3v.4M58 144.1v3.4M58.8 141.9v2.2h-.8M58.8 141.9h1.5"/>
<path d="M58.9 141.7h1.6M58.9 141.7h-4.6l-.3 .2M58.9 141.7l-.1 .2M60.3 141.9h8.4M60.3 141.9v2.2h.2M60.5 144.1h6.6M60.5 144.1v3.4M60.5 141.7h8.2M60.5 141.7l-.2 .2M64 152.5h22.5M64 152.6v-.4h22.5v.4M64 152.6l-.1 .1"/>
<path d="M67.1 144.1v3.4h-10.6M68.4 148.1l.9-.2 .2 .1v.3a.71 .71 0 0 0-1.1 .4 .71 .71 0 0 0 .9 .8v-.5h-.4v-.2h.7v.8a.92 .92 0 0 1-1.3-.2 .92 .92 0 0 1 .1-1.3zM68.7 141.9v2.2h-1.6M68.7 141.9h13.2M68.7 141.7h13.1M68.7 141.7v.2M70.1 143.8a3.6 3.6 0 0 1 3.4-1h.3a.8 .8 0 0 1 .3 1.1 .8 .8 0 0 1-1.2 .2l-.2-.4a1.14 1.14 0 0 0-1.7 1.1 .75 .75 0 0 0 0 .8 .75 .75 0 0 0 .8 .4l.2-.4a.34 .34 0 0 1-.5-.4 2.22 2.22 0 0 1 2.6-.2l-.1 .4-.4 .2a2.81 2.81 0 0 1-4 .9l-.3-.7a2.36 2.36 0 0 1 .8-2zM70.6 147.9h.5v.3h-.2v1.3h.2v.2h-.5v-.2h.1v-1.3h-.1zM72.3 148.1l.9-.2 .2 .1v.3a.71 .71 0 0 0-1.1 .4 .71 .71 0 0 0 .9 .8v-.5h-.4v-.2h.6v.8a.92 .92 0 0 1-1.2-.2 .92 .92 0 0 1 .1-1.3zM74.8 144.9l.4-.2a.58 .58 0 0 0 .7 0 .58 .58 0 0 0 .1-.7h.1a.73 .73 0 0 1 .9-.3l-.3 1.1h1a.91 .91 0 0 1-1.3 .8l-.1 .1a.83 .83 0 0 1-1.1 .8l.3-.9-1-.1zM75 147.9h.3l.7 1.8h-.3l-.2-.5h-.7l-.2 .5h-.2zM75.1 148.2h.1"/>
<path d="M75.1 148.3l.4 .7h-.6zM75.2 148.2v.1M75.7 144.8h.1M77.2 148.1l.8-.2 .2 .1v.3a.7 .7 0 0 0-1.1 .4 .7 .7 0 0 0 .9 .8v-.5h-.4v-.2h.7v.8a.92 .92 0 0 1-1.3-.2 .92 .92 0 0 1 .2-1.3zM79.4 147.9h.9v.3h-.7v.5h.7v.2h-.7v.6h.7v.2h-.9zM79.6 142.9h.4l.2 .2-.3 .3 .3 .3h-.2l-.2-.3h-.1l-.1 .3zM79.7 143h.2l.1 .3h-.3zM81.4 147.9a.95 .95 0 0 1 1.1 .3v.4l-.4 .3 .6 .8h-.3l-.5-.7h-.2v.7h-.3zM81.7 148.2h.2a.3 .3 0 0 1 .4 .3 .3 .3 0 0 1-.4 .3h-.2zM81.8 141.7h8.2M81.8 141.7l.1 .2M81.9 141.9h8.3"/>
<path d="M81.9 141.9v2.2h1.5M82.1 148.9h.1M83.3 152.5v.2h-19.4M83.4 144.1h6.6M83.4 144.1v3.4h10.6M83.7 155.5h2.5M83.7 152.5v23.5M84.3 157.6l.4 .4M84.3 157.6h4.3M84.3 155.5v2.1M84.7 158h.1M85.1 158v12h-1.4h7.5"/>
<path d="M86.2 155.5h5v20.5M86.2 152.5v3M86.5 152.6h10M86.5 152.6l7.5 .1M88.6 157.6l-.3 .4h-3.6M88.6 155.5v2.1M88.9 155.5v14.5h2.3M90 141.7h4M90 141.7l.2 .2M90 144.1v3.4M90.2 141.9h3.7M90.2 141.9v2.2h-.2"/>
<path d="M92.7 141.3v.4M93.9 141.9h20.1M93.9 141.9v5.6M94 141.7h17.5M94 141.7l-.1 .2M94 147.5h2.5M94 147.5v5.2M95.5 152.7h27.9M96.5 152.6l-2.5 .1M96.5 152.2h17.5M96.5 147.5h2.5v5M96.5 152.5h14.7"/>
<path d="M96.5 147.5v5.1M99.1 141.7v-1.2h4.2v-2.5h-4.2v-2.1h13.1v5.8M105.5 141.7v-.5h3.1v.5M108.5 155.5v14.5h-2.4M108.8 157.6l.2 .4h.8a7.6 7.6 0 0 0 3.2-.2v-.2M108.8 157.6h4.2M108.8 155.5v2.1M111.2 155.5h2.5M111.2 155.5h-5.1v20.5M111.2 152.5v3M111.5 141.7h.8a2.06 2.06 0 0 1 1.7 .2M111.5 141.7v10.8"/>
<path d="M112.3 158v12h1.4h-7.6M113 155.5v2.1M113.7 152.5v23.5M114 152.2a1.9 1.9 0 0 1-1.6 .3h-1.2M114 141.9v10.3M122.7 151.2h.5l-.3 1.5zM122.9 152.7l.3 1.5h-.5zM83.7 176h7.5M83.7 178.7h2.5M83.7 176v2.7M83.7 178.7v8l.2 .3h2M86.2 178.7v8"/>
<path d="M91.2 176l-2.5 1.2-2.5 1.5M91.2 170h14.9M106.1 176l2.6 1.2 2.4 1.5M106.1 176h7.6M111.1 178.7h2.6M111.1 178.7v8M113.7 176v2.7M113.7 178.7v8l-.3 .3h-2M85.9 187h25.5M86.2 186.7h24.9M86.2 186.7l-.3 .3M111.1 186.7l.3 .3"/>
<path d="M112.9 187h17.9M122.7 185.4h.5l-.3 1.6zM130 185.4h.5l-.2 1.6z"/>
<circle cx="238.5" cy="34.4" r="1.18"/>
<circle cx="57.8" cy="42" r="1.63"/>
<circle cx="59.6" cy="59.5" r="1.39"/>
<circle cx="59.7" cy="59.5" r="1.25"/>
<circle cx="61.7" cy="51.7" r=".82"/>
<circle cx="61.7" cy="51.7" r=".97"/>
<circle cx="75.3" cy="59.5" r="9.3"/>
<circle cx="75.3" cy="59.5" r="17.5"/>
<circle cx="75.3" cy="59.5" r="8.3"/>
<circle cx="75.3" cy="59.5" r="8.5"/>
<circle cx="75.3" cy="59.5" r="17.3"/>
<circle cx="75.3" cy="59.5" r="13.2"/>
<circle cx="75.3" cy="43.9" r=".82"/>
<circle cx="75.3" cy="59.5" r="13"/>
<circle cx="75.3" cy="43.9" r=".98"/>
<circle cx="88.8" cy="51.7" r=".97"/>
<circle cx="88.8" cy="51.7" r=".83"/>
<circle cx="89.8" cy="40" r="1.25"/>
<circle cx="90.9" cy="59.5" r="1.39"/>
<circle cx="90.9" cy="59.5" r="1.25"/>
<circle cx="92.8" cy="42" r="1.62"/>
<circle cx="107" cy="55" r=".61"/>
<circle cx="183.9" cy="42" r="1.72"/>
<circle cx="183.9" cy="42" r="1.63"/>
<circle cx="187" cy="40" r="1.25"/>
<circle cx="187" cy="40" r="1.36"/>
<circle cx="192.2" cy="54.2" r="1.51"/>
<circle cx="192.2" cy="54.2" r=".75"/>
<circle cx="192.2" cy="54.2" r="1.75"/>
<circle cx="192.2" cy="54.2" r="2"/>
<circle cx="201.5" cy="48.9" r="1.5"/>
<circle cx="201.5" cy="48.9" r="1.75"/>
<circle cx="201.5" cy="48.9" r=".75"/>
<circle cx="201.5" cy="48.9" r="2.01"/>
<circle cx="212.3" cy="51.4" r="1.12"/>
<circle cx="212.3" cy="51.4" r=".81"/>
<circle cx="212.3" cy="51.4" r="2.01"/>
<circle cx="212.3" cy="51.4" r="2.11"/>
<circle cx="212.5" cy="47.2" r="1.26"/>
<circle cx="212.5" cy="47.2" r="1.06"/>
<circle cx="214.4" cy="56.3" r=".75"/>
<circle cx="218.9" cy="42" r="1.62"/>
<circle cx="222.6" cy="48.9" r=".75"/>
<circle cx="224.8" cy="59.5" r="2.26"/>
<circle cx="224.8" cy="59.5" r="12.7"/>
<circle cx="224.8" cy="59.5" r="12.5"/>
<circle cx="224.9" cy="59.5" r="2"/>
<circle cx="233" cy="46.9" r="1.76"/>
<circle cx="233" cy="47" r="1.5"/>
<circle cx="233" cy="47" r="2.01"/>
<circle cx="233" cy="47" r="2.11"/>
<circle cx="233" cy="46.9" r=".74"/>
<circle cx="237.2" cy="47.2" r="1.04"/>
<circle cx="237.2" cy="47.2" r="1.26"/>
<circle cx="238.5" cy="40.1" r="1.18"/>
<circle cx="57.8" cy="77" r="1.62"/>
<circle cx="60.8" cy="79" r="1.24"/>
<circle cx="61.7" cy="67.4" r=".82"/>
<circle cx="61.7" cy="67.3" r=".98"/>
<circle cx="75.3" cy="75.2" r=".83"/>
<circle cx="75.3" cy="75.1" r=".97"/>
<circle cx="88.8" cy="67.3" r=".98"/>
<circle cx="88.8" cy="67.4" r=".83"/>
<circle cx="92.8" cy="77" r="1.61"/>
<circle cx="107" cy="64" r=".62"/>
<circle cx="183.9" cy="77" r="1.73"/>
<circle cx="183.9" cy="77" r="1.63"/>
<circle cx="192.2" cy="64.8" r="1.5"/>
<circle cx="192.2" cy="64.8" r="1.75"/>
<circle cx="192.2" cy="64.9" r=".75"/>
<circle cx="192.3" cy="64.9" r="2.01"/>
<circle cx="201.4" cy="70.2" r="1.76"/>
<circle cx="201.4" cy="70.2" r="1.51"/>
<circle cx="201.5" cy="70.2" r=".75"/>
<circle cx="201.5" cy="70.2" r="2"/>
<circle cx="212.5" cy="71.9" r="1.26"/>
<circle cx="212.5" cy="71.9" r="1.06"/>
<circle cx="216" cy="79" r="1.25"/>
<circle cx="216" cy="79" r="1.35"/>
<circle cx="216.7" cy="72.1" r="1.12"/>
<circle cx="216.7" cy="72.1" r="2.01"/>
<circle cx="216.7" cy="72.1" r=".82"/>
<circle cx="216.7" cy="72.1" r="2.11"/>
<circle cx="218.9" cy="77" r="1.61"/>
<circle cx="237.2" cy="71.9" r="1.04"/>
<circle cx="237.2" cy="71.9" r="1.26"/>
<circle cx="237.4" cy="67.7" r="1.13"/>
<circle cx="237.4" cy="67.7" r="2.01"/>
<circle cx="237.4" cy="67.7" r="2.11"/>
<circle cx="237.4" cy="67.7" r=".83"/>
<circle cx="44.3" cy="85.6" r="1.19"/>
<circle cx="104" cy="94.8" r="1.18"/>
<circle cx="106.3" cy="85.6" r="1.18"/>
<circle cx="66.8" cy="122.6" r="1.19"/>
<circle cx="79.7" cy="128.9" r=".99"/>
<circle cx="79.8" cy="143.3" r=".67"/>
<circle cx="79.8" cy="143.3" r=".6"/>
<circle cx="93.2" cy="181.2" r="2.12"/>
</g>
<path d="M90.2 54.9a15.6 15.6 0 0 0-26.1-6.3 15.6 15.6 0 0 0 7 26 15.6 15.6 0 0 0 19.4-18.6l-.3-1.1" fill="none" stroke="#000" stroke-width=".21" stroke-dasharray="30.5 1.3 1.3 1.3" stroke-dashoffset=".4" stroke-linecap="butt"/>
<path d="M208.1 64.6a17.5 17.5 0 0 0 29.3 7.1 17.5 17.5 0 0 0-7.8-29 17.5 17.5 0 0 0-21.8 20.8l.3 1.1" fill="none" stroke="#000" stroke-width=".21" stroke-dasharray="30.5 1.3 1.3 1.3" stroke-dashoffset="11.7" stroke-linecap="butt"/>
<g fill="none" stroke="#808080" stroke-width=".21">
<path d="M106.5 55h1M106.7 54.7l.7 .7M107 54.5v1M107.4 54.7l-.7 .7M232.7 55h1M232.8 54.7l.7 .7M233.2 54.5v1M233.5 54.7l-.7 .7M106.5 64h1M106.7 63.7l.7 .7M107 63.5v1M107.4 63.7l-.7 .7"/>
<path d="M232.7 64h1M232.8 63.7l.7 .7M233.2 63.5v1M233.5 63.7l-.7 .7"/>
</g>
<path d="M224.4 59.5h-12.5M224.9 59v-12.5M225.4 59.5h12.5M224.9 60v12.5" fill="none" stroke="#000" stroke-width=".21" stroke-dasharray="30.5 1.3 1.3 1.3" stroke-dashoffset="26.1"/>
<path d="M201 59.5h-13.3M201.5 59v-13.2M202 59.5h13.2M201.5 60v13.3" fill="none" stroke="#000" stroke-width=".21" stroke-dasharray="30.5 1.3 1.3 1.3" stroke-dashoffset="25.8"/>
<g fill="none" stroke="#000" stroke-width=".21" stroke-dasharray="30.5 1.3 1.3 1.3">
<path d="M57.3 42h-1.4M57.8 41.5v-1.4M57.8 42.5v1.4M58.3 42h1.4M61.3 51.7h-.6M61.8 51.2v-.6M61.8 52.2v.6M62.3 51.7h.5M74.8 43.9h-.7M74.8 43.9h-.6M75.3 43.4v-.7M75.3 44.4v.7"/>
<path d="M75.3 43.4v-.6M75.3 44.4v.6M75.8 43.9h.7M75.8 43.9h.6M88.3 51.7h-.7M88.8 51.2v-.7M88.8 52.2v.7M89.3 51.7h.7M92.3 42h-1.4M92.8 41.5v-1.4M92.8 42.5v1.4M93.3 42h1.4"/>
<path d="M183.5 42h-1.5M184 41.5v-1.5M184 42.5v1.5M184.5 42h1.4M212 47.1h-1M212.5 46.6v-1M212.5 47.6v1.1M213 47.1h1M218.5 42h-1.5M219 41.5v-1.5M219 42.5v1.5M219.5 42h1.4"/>
<path d="M236.7 47.1h-1M237.2 46.6v-1M237.2 47.6v1.1M237.7 47.1h1.1M57.3 77h-1.4M57.8 76.5v-1.4M57.8 77.5v1.4M58.3 77h1.4M61.3 67.3h-.8M61.8 66.8v-.7M61.8 67.8v.8M62.3 67.3h.7"/>
<path d="M88.3 67.3h-.7M88.8 66.8v-.7M88.8 67.8v.8M89.3 67.3h.7M92.3 77h-1.4M92.8 76.5v-1.4M92.8 77.5v1.4M93.3 77h1.4M183.5 77h-1.5M184 76.5v-1.5M184 77.5v1.5M184.5 77h1.4"/>
<path d="M212 71.9h-1M212.5 71.4v-1M212.5 72.4v1M213 71.9h1M218.5 77h-1.5M219 76.5v-1.5M219 77.5v1.5M219.5 77h1.4M236.7 71.9h-.8M237.2 71.4v-.8M237.2 72.4v.8M237.7 71.9h.8"/>
</g>
<path d="M74.8 59.5h-15.4M75.3 59v-15.4M75.8 59.5h15.4M75.3 60v15.4" fill="none" stroke="#000" stroke-width=".21" stroke-dasharray="30.5 1.3 1.3 1.3" stroke-dashoffset="24.7"/>
<path d="M153.3 155.6h7.5" fill="none" stroke="#000" stroke-width=".21" stroke-dasharray="30.5 1.3 1.3 1.3" stroke-dashoffset="28.6"/>
<path d="M75.3 153.2v-18.8" fill="none" stroke="#000" stroke-width=".21" stroke-dasharray="30.5 1.3 1.3 1.3" stroke-dashoffset="23"/>
<g fill="none" stroke="#c0c0c0" stroke-width=".21">
<path d="M4.6 5h287v200h-287zM48.5 5v5M98.5 5v5M148.5 5v10M198.5 5v5M248.5 5v5M5 55h5M287 55h5M5 105h10M282 105h10M5 155h5M149.2 152.7h142.4"/>
<path d="M149.2 146.8h142.4M149.2 158.6h142.4M163.8 140.8v26M185 140.8v26M243.1 140.8v26M256.8 140.8v26M286.6 140.8v-130.8h-277v190h282M291.6 140.8h-142.4v64.2M149.2 177.6h142.4M176.4 166.8v33.2M203.6 166.8v38.2M222.9 166.8v21.2"/>
<path d="M291.6 166.8h-142.4M203.6 188h88.4M278.6 188v12M48.5 200v5M98.5 200v5M247.4 200v5"/>
</g>
<g fill="#000">
<path d="M86.5 49.8v.2l.1-.1v.2l.2-.1-.1-.2zM58.4 59.5a1.26 1.26 0 0 0 1.3 1.3v-1.3zM59.7 58.3v1.2h1.2a1.26 1.26 0 0 0-1.2-1.2zM89.6 59.5a1.26 1.26 0 0 0 1.3 1.3v-1.3zM90.9 58.3v1.2h1.2a1.26 1.26 0 0 0-1.2-1.2zM88.5 40a1.26 1.26 0 0 0 1.3 1.3v-1.3zM89.8 38.8v1.2h1.2v-.1a1.22 1.22 0 0 0-1.2-1.1zM59.5 79v.2a1.22 1.22 0 0 0 1.3 1.1v-1.3zM60.8 77.8v1.2h1.2a1.26 1.26 0 0 0-1.2-1.2z"/>
<path d="M186.9 38.7v1.3h1.4a1.39 1.39 0 0 0-1.4-1.3zM185.6 40a1.33 1.33 0 0 0 1.3 1.4v-1.4zM215.9 77.7v1.3h1.4a1.45 1.45 0 0 0-1.4-1.3zM214.6 79a1.33 1.33 0 0 0 1.3 1.4v-1.4z"/>
</g>
<path d="M83.3 152.7v-.3M83.3 152.4v.3M83.3 152.4h.2h-.2" fill="none" stroke="#000" stroke-width=".21" stroke-dasharray="1.3 .6"/>
<path d="M83.3 152.7h-16.3h16.3" fill="none" stroke="#000" stroke-width=".21" stroke-dasharray="1.3 .6" stroke-dashoffset=".6"/>
<path d="M74.4 136.4h13.9h-26h12.1M75.3 134.9h13h-26h13" fill="none" stroke="#000" stroke-width=".21" stroke-dasharray="1.3 .6" stroke-dashoffset=".4"/>
<path d="M75.3 136.4h9.2h-18.5h9.3" fill="none" stroke="#000" stroke-width=".21" stroke-dasharray="1.3 .6" stroke-dashoffset=".2"/>
<path d="M75.3 136.4h8.2h-16.5h8.3" fill="none" stroke="#000" stroke-width=".21" stroke-dasharray="1.3 .6" stroke-dashoffset=".3"/>
<path d="M67 136.4v11.8M67 148.7v4M83.5 148.2v-11.8" fill="none" stroke="#000" stroke-width=".21" stroke-dasharray="1.3 .6" stroke-dashoffset=".5"/>
<path d="M83.5 152.4v-3.7" fill="none" stroke="#000" stroke-width=".21" stroke-dasharray="1.3 .6" stroke-dashoffset=".7"/>
<path d="M62.3 134.9v1.5M88.3 136.4v-1.5" fill="none" stroke="#000" stroke-width=".21" stroke-dasharray="1.3 .6" stroke-dashoffset=".8"/>
<text font-size="11" x="205.1" y="198.7">G+</text>
<g font-size="4.2">
<text x="79.3" y="25.3">120</text>
<text x="209.4" y="26.1">46.8</text>
<text x="59.8" y="34.7">42.5</text>
<text x="73.4" y="30.1">85</text>
<text x="192.1" y="30.7">35</text>
<text x="192.1" y="35">29</text>
<text x="206.3" y="35">29</text>
<text x="206.3" y="30.7">35</text>
<text x="240.5" y="35.9">50</text>
<text x="240.5" y="41.6">14</text>
<text x="50.8" y="53.3" transform="rotate(-90 50.8 53.3)">42.5</text>
<text x="171.3" y="53.2" transform="rotate(-90 171.3 53.2)">39</text>
<text x="177" y="53.2" transform="rotate(-90 177 53.2)">35</text>
<text x="247.5" y="59.1" transform="rotate(-90 247.5 59.1)">60</text>
<text x="45.4" y="61.4" transform="rotate(-90 45.4 61.4)">85</text>
<text x="121.1" y="61.4" transform="rotate(-90 121.1 61.4)">60</text>
<text x="171.3" y="69.5" transform="rotate(-90 171.3 69.5)">39</text>
<text x="177" y="69.5" transform="rotate(-90 177 69.5)">35</text>
<text x="241.5" y="80.9">4-M5</text>
<text x="253.8" y="80.9">10 EQS</text>
<text x="38" y="87.1">2-</text>
<text x="46.3" y="87.1">5 pin</text>
<text x="100.1" y="87.1">2-</text>
<text x="108.3" y="87.1">5</text>
<text x="114.2" y="87.1">8 pin</text>
<text x="245.6" y="85.1">P.C.D 70</text>
<text x="33.9" y="94.1">6-M4</text>
<text x="47.3" y="94.1">10 EQS</text>
<text x="36.9" y="98.3">P.C.D 62.5</text>
<text x="97.7" y="96.3">4-</text>
<text x="107.1" y="96.3">6.50 THRU</text>
<text x="68.8" y="124.1">70</text>
<text x="122.4" y="145.3" transform="rotate(-90 122.4 145.3)">36</text>
<text x="129.7" y="165.3" transform="rotate(-90 129.7 165.3)">104.5</text>
<text x="122.4" y="173" transform="rotate(-90 122.4 173)">68.5</text>
</g>
<text font-size="3.9" x="282.9" y="195.5">A4</text>
<g font-size="3.5">
<text x="100.5" y="35.4">旋轉部</text>
<text x="75.1" y="124.1">-0.02</text>
<text x="76.9" y="120.6">0</text>
<text x="63.9" y="130.1">中空孔徑</text>
<text x="81.3" y="130.1">33</text>
<text x="164.8" y="157">2018-12-26</text>
<text x="206" y="157">00初版</text>
<text x="245.2" y="157">陳國棟</text>
<text x="153.2" y="162.3">改版</text>
<text x="153.2" y="165.8">SYM</text>
<text x="168.2" y="162.3">年 月 日</text>
<text x="169.2" y="165.8">DATE</text>
<text x="202.4" y="165.8">REVISIONS</text>
<text x="204.3" y="162.3">變更事項</text>
<text x="246.9" y="162.6">設計</text>
<text x="247.9" y="166.1">BY</text>
<text x="265.9" y="162.6">備</text>
<text x="267.9" y="166.1">NOTE</text>
<text x="276.6" y="162.6">注</text>
<text x="159.1" y="171.9">制圖</text>
<text x="186.4" y="171.9">設計</text>
<text x="208.9" y="172.4">品名:</text>
<text x="244.5" y="172.4">中空旋轉平台</text>
<text x="157.1" y="175.4">PRAWN</text>
<text x="181.3" y="175.4">DESIGNED</text>
<text x="208.9" y="175.9">TITLE</text>
<text x="230.4" y="175.9">HOLLOW ROTATING PLATFORM</text>
<text x="209.1" y="182.1">規格:</text>
<text x="209.1" y="185.6">SPEC</text>
<text x="244" y="184.5">GSG85M-30K-SV2</text>
<text x="220.3" y="192.2">®</text>
<text x="230.5" y="194.8">吉嘉精密科技有限公司</text>
</g>
<text font-size="2.8" x="224.5" y="197.8">GIGA Precision Technology Co., Ltd</text>
<g font-size="2.5">
<text x="23.1" y="8.4">1</text>
<text x="72.7" y="8.4">2</text>
<text x="122.7" y="8.4">3</text>
<text x="172.7" y="8.4">4</text>
<text x="222.7" y="8.4">5</text>
<text x="272.7" y="8.4">6</text>
<text x="6.7" y="30.9">A</text>
<text x="288.7" y="30.9">A</text>
<text x="6.7" y="80.9">B</text>
<text x="288.7" y="80.9">B</text>
<text x="6.7" y="130.9">C</text>
<text x="288.7" y="129.9">C</text>
<text x="6.7" y="180.9">D</text>
<text x="23.1" y="203.4">1</text>
<text x="72.7" y="203.4">2</text>
<text x="120.5" y="203.4">3</text>
<text x="178.8" y="203.4">4</text>
</g>
<g font-size="1.7">
<text x="204.9" y="203.7">比例SCALE:1:2</text>
<text x="249.3" y="203.8">图纸 1 (共1)</text>
</g>
</svg>
